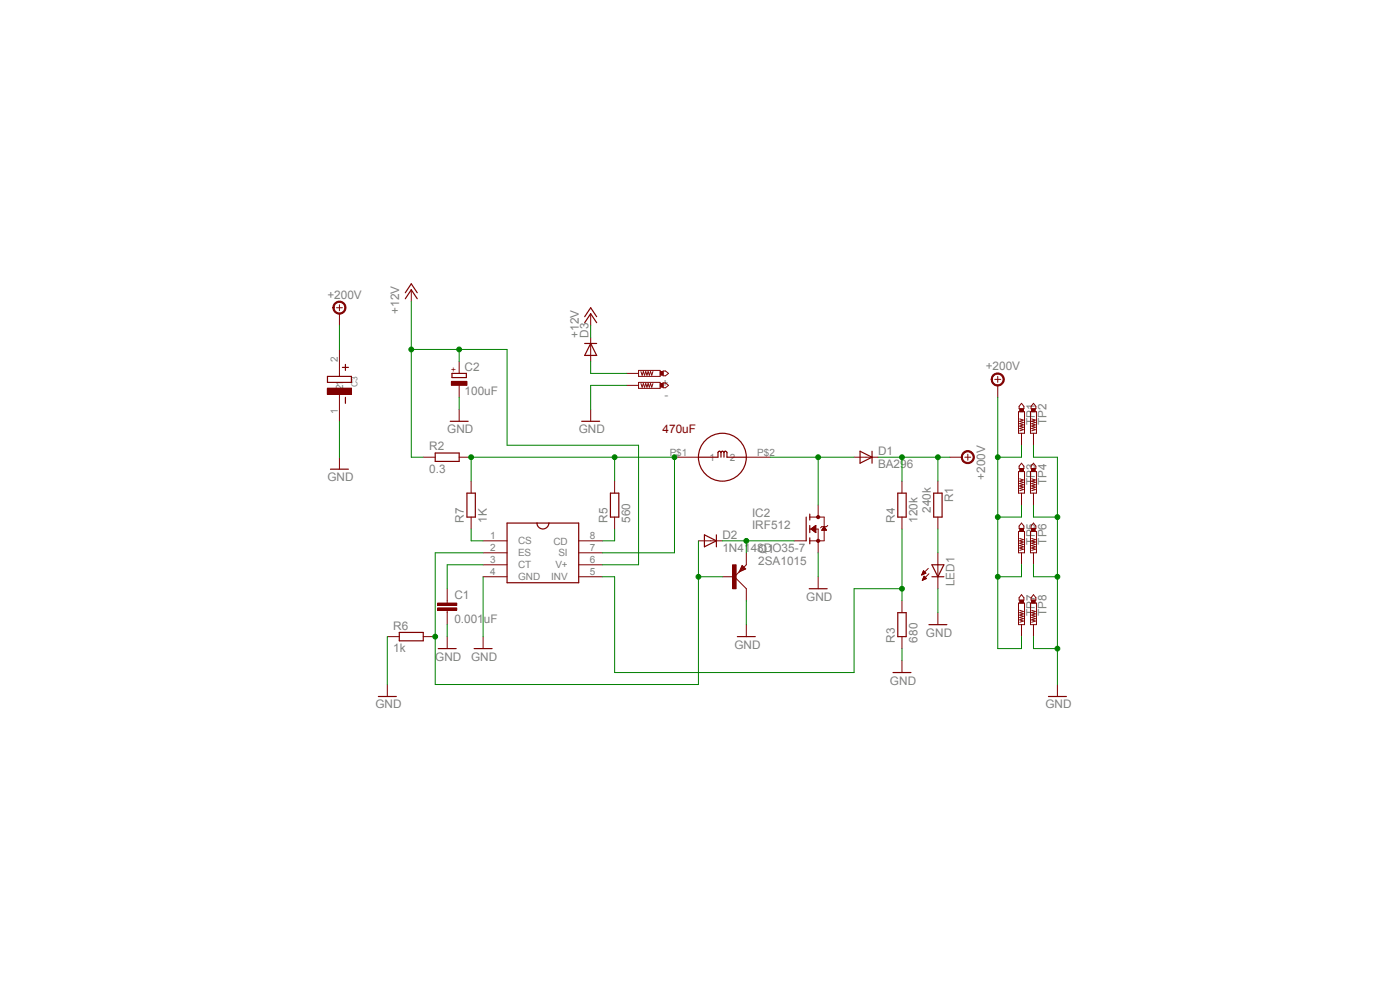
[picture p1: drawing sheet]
<svg xmlns="http://www.w3.org/2000/svg" width="297mm" height="210mm" viewBox="0 0 297 210" stroke-linecap="round" stroke-linejoin="round" font-family="sans-serif">
<path d="M171 109.7v5M171.8 109.1v1.2M171.8 111.5v1.5M171.8 114.1v1.3M80.3 147.7h3.8" fill="none" stroke="#800000" stroke-width=".25"/>
<path d="M171.8 112.2h1.8v2.5M171.8 109.7h3v5h-3M175.6 111.5l-.3 .2h-1l-.2 .3M82.2 145.2v2.5" fill="none" stroke="#800000" stroke-width=".21"/>
<circle cx="173.6" cy="114.7" r=".33" fill="#800000"/>
<circle cx="173.6" cy="114.7" r=".33" fill="none" stroke="#800000" stroke-width=".21"/>
<circle cx="173.6" cy="109.7" r=".33" fill="#800000"/>
<g fill="none" stroke="#800000" stroke-width=".21">
<path d="M204.7 97h1.3M205.3 96.4v1.2M99.9 102.1v2.5M99.9 109.7v2.5M130.4 102.1v2.5M130.4 109.7v2.5M168.5 114.7h2.5M172.1 112.3h1M172.1 112.1h1M172.2 112.4h.9M172.2 112.1h.9M172.3 112.4h.8"/>
<path d="M172.3 112h.8M172.5 111.9h.6M172.5 112.5h.6M172.6 111.8h.5M172.6 112.6h.5M172.7 111.7h.4M172.7 112.7h.4M172.8 112.8h.3M172.8 111.6h.3M172.9 112.9h.2M172.9 111.5h.2M173.1 111.5l-1.1 .7 1.1 .8"/>
<path d="M173.1 111.5v1.5M173.1 112.9h.1M173.1 111.5h.1M173.6 107.1v2.6M173.6 114.7v2.6M174.3 112.4h1M174.4 112.4h.9M174.5 112.3h.7M174.5 112.1h.6M174.6 112.1h.5M174.6 112h.4M174.7 111.9h.3"/>
<path d="M174.8 111.8h.1M174.8 111.7l.5 .8h-1zM174.8 111.7h.1M191.3 102.1v2.5M191.3 109.7v2.5M82.2 135h2.5M89.8 135h2.5M191.3 127.4v2.6M191.3 135v2.6"/>
<circle cx="173.6" cy="109.7" r=".33"/>
</g>
<path d="M99.1 104.6h1.7v5.1h-1.7zM129.5 104.6h1.8v5.1h-1.8zM190.5 104.6h1.7v5.1h-1.7zM84.7 134.2h5.1v1.7h-5.1zM190.5 130h1.7v5h-1.7z" fill="none" stroke="#800000" stroke-width=".25"/>
<path d="M204.2 96.1a1.4 1.4 0 0 1 2.3 .1 1.4 1.4 0 0 1-.7 2.1 1.4 1.4 0 0 1-1.9-1.3h.3a1.15 1.15 0 0 1 1.6-1 1.15 1.15 0 0 1 .2 1.9 1.15 1.15 0 0 1-1.8-.5v-.4h-.3z" fill-rule="evenodd" fill="#800000"/>
<path d="M201.5 97h2.5M204.2 96.1a1.4 1.4 0 0 1 2.3 .1 1.4 1.4 0 0 1-.7 2.1 1.4 1.4 0 0 1-1.9-1.3h.3a1.15 1.15 0 0 1 1.6-1 1.15 1.15 0 0 1 .2 1.9 1.15 1.15 0 0 1-1.8-.5v-.4h-.3zM157.4 119.9l.8 .8-1.4 .6zM158.3 119.8l-2.5 2.5 2.5 2.6M173.6 122.3v2.6M191.3 140.1v2.6" fill="none" stroke="#800000" stroke-width=".21"/>
<path d="M157.4 120.2l.5 .5-.8 .4zM157.4 120.4l.3 .3M171.7 124.9h3.8M189.4 142.7h3.9" fill="none" stroke="#800000" stroke-width=".25"/>
<path d="M155.4 119.8h.8v5.1h-.8z" fill-rule="evenodd" fill="#800000"/>
<g fill="none" stroke="#800000" stroke-width=".21">
<path d="M87.2 61.5v2.5M89.8 97h2.5M97.4 97h2.5M148.2 114.7h5M155.4 119.8h.8v5.1h-.8zM158.3 117.3v2.5M94.9 127.4v.5M94.9 129.5v.5M94.9 135v2.6M102.5 135v2.6M153.2 122.3h2.6M158.3 124.9v2.5"/>
<path d="M158.3 132.5v2.5"/>
</g>
<path d="M86 63.4l1.2-1.9 1.3 1.9M86 62.1l1.2-1.9 1.3 1.9M92.3 96.1h5.1v1.8h-5.1zM149.4 113.5l2.6 1.2-2.6 1.3zM152 113.5v2.5M93 137.6h3.8M100.6 137.6h3.8M156.4 135h3.8" fill="none" stroke="#800000" stroke-width=".25"/>
<path d="M92.8 128.9h4.1v.6h-4.1z" fill-rule="evenodd" fill="#800000"/>
<path d="M92.8 128.9h4.1v.6h-4.1z" fill="none" stroke="#800000" stroke-width=".21"/>
<path d="M92.8 127.9h4.1v.5h-4.1z" fill-rule="evenodd" fill="#800000"/>
<g fill="none" stroke="#800000" stroke-width=".21">
<path d="M71.4 65.3h1.2M72 64.6v1.3M125.3 66.5v2.6M125.3 86.8v2.6M143.1 97h5.1M158.3 97h5.1M181.2 97h5.1M102.5 114.7h5.1M102.5 117.3h5.1M102.5 119.8h5.1M122.8 114.7h5M122.8 117.3h5"/>
<path d="M122.8 119.8h5M92.8 127.9h4.1v.5h-4.1zM94.9 124.9v2.5M94.9 130v2.5M102.5 122.3h5.1M122.8 122.3h5"/>
</g>
<g fill="none" stroke="#800000" stroke-width=".25">
<path d="M124 68.5l1.3-2 1.3 2M124 67.2l1.3-1.9 1.3 1.9M123.4 89.4h3.8M153 96l-.1-.1a.31 .31 0 0 0-.3-.2 .31 .31 0 0 0-.3 .3v1h-4.1M153 96v-.1a.31 .31 0 0 1 .3-.2 .31 .31 0 0 1 .3 .3M153 96v1M153.6 96v-.1a.31 .31 0 0 1 .4-.2 .31 .31 0 0 1 .2 .3v1h4.1M153.6 96v1M182.5 95.7l2.5 1.3-2.5 1.3zM185 95.7v2.6M107.6 111h15.2v12.6h-15.2zM113.9 111a1.27 1.27 0 0 0 1.3 1.2 1.27 1.27 0 0 0 1.3-1.2"/>
<circle cx="153.2" cy="97" r="5.1"/>
</g>
<path d="M71 64.3a1.4 1.4 0 0 1 2.2 .2 1.4 1.4 0 0 1-.8 2.1 1.4 1.4 0 0 1-1.8-1.3h.3a1.13 1.13 0 0 1 1.5-1.1 1.13 1.13 0 0 1 .4 1.8 1.13 1.13 0 0 1-1.8-.3l-.1-.4h-.3z" fill-rule="evenodd" fill="#800000"/>
<path d="M71 64.3a1.4 1.4 0 0 1 2.2 .2 1.4 1.4 0 0 1-.8 2.1 1.4 1.4 0 0 1-1.8-1.3h.3a1.13 1.13 0 0 1 1.5-1.1 1.13 1.13 0 0 1 .4 1.8 1.13 1.13 0 0 1-1.8-.3l-.1-.4h-.3zM72 66.5v2.6M211.7 79.8v1.3M72 97v2.5M211 80.5h1.3" fill="none" stroke="#800000" stroke-width=".21"/>
<path d="M70.1 99.5h3.8" fill="none" stroke="#800000" stroke-width=".25"/>
<path d="M210.6 79.6a1.41 1.41 0 0 1 2.2 0 1.41 1.41 0 0 1-.7 2.2 1.41 1.41 0 0 1-1.8-1.3h.2a1.15 1.15 0 0 1 1.7-.9 1.15 1.15 0 0 1 .2 1.9 1.15 1.15 0 0 1-1.8-.6l-.1-.4h-.2z" fill-rule="evenodd" fill="#800000"/>
<path d="M125.3 71.6v5.1M210.6 79.6a1.41 1.41 0 0 1 2.2 0 1.41 1.41 0 0 1-.7 2.2 1.41 1.41 0 0 1-1.8-1.3h.2a1.15 1.15 0 0 1 1.7-.9 1.15 1.15 0 0 1 .2 1.9 1.15 1.15 0 0 1-1.8-.6l-.1-.4h-.2zM211.7 81.7v2.6M216.1 87.3h1.2v4.6h-1.2zM216.3 88.9l.8 .2-.8 .3 .8 .2-.8 .3 .8 .2-.8 .3 .8 .2-.8 .3 .8 .2-.8 .3M216.7 85.6l.5 .6v.5h-1v-.5zM224.3 145.2v2.5" fill="none" stroke="#800000" stroke-width=".21"/>
<path d="M124 72.9h2.6M125.3 72.9l1.3 2.5h-2.6zM222.4 147.7h3.8" fill="none" stroke="#800000" stroke-width=".25"/>
<path d="M216.3 86.7h.8v.6h-.8z" fill-rule="evenodd" fill="#800000"/>
<path d="M216.3 86.7h.8v.6h-.8zM216.7 91.9v2.5M218.6 87.3h1.3v4.6h-1.3zM218.9 88.9l.7 .2-.7 .3 .7 .2-.7 .3 .7 .2-.7 .3 .7 .2-.7 .3 .7 .2-.7 .3M219.2 85.6l.6 .6v.5h-1.1v-.5z" fill="none" stroke="#800000" stroke-width=".21"/>
<path d="M218.9 86.7h.7v.6h-.7z" fill-rule="evenodd" fill="#800000"/>
<path d="M216.7 98.3l.5 .6v.5h-1v-.5zM218.9 86.7h.7v.6h-.7zM219.2 91.9v2.5M216.1 100h1.2v4.6h-1.2zM216.3 101.6l.8 .2-.8 .3 .8 .2-.8 .3 .8 .2-.8 .3 .8 .2-.8 .3 .8 .2-.8 .3" fill="none" stroke="#800000" stroke-width=".21"/>
<path d="M216.3 99.4h.8v.6h-.8z" fill-rule="evenodd" fill="#800000"/>
<path d="M216.3 99.4h.8v.6h-.8zM219.2 98.3l.6 .6v.5h-1.1v-.5zM216.7 104.6v2.5M218.6 100h1.3v4.6h-1.3zM218.9 101.6l.7 .2-.7 .3 .7 .2-.7 .3 .7 .2-.7 .3 .7 .2-.7 .3 .7 .2-.7 .3" fill="none" stroke="#800000" stroke-width=".21"/>
<path d="M218.9 99.4h.7v.6h-.7z" fill-rule="evenodd" fill="#800000"/>
<path d="M218.9 99.4h.7v.6h-.7zM216.1 112.7h1.2v4.6h-1.2zM216.3 114.2l.8 .3-.8 .2 .8 .3-.8 .2 .8 .3-.8 .2 .8 .3-.8 .2 .8 .3-.8 .3M216.7 111l.5 .6v.5h-1v-.5zM219.2 104.6v2.5" fill="none" stroke="#800000" stroke-width=".21"/>
<path d="M216.3 112.1h.8v.6h-.8z" fill-rule="evenodd" fill="#800000"/>
<path d="M216.3 112.1h.8v.6h-.8zM216.7 117.3v2.5M218.6 112.7h1.3v4.6h-1.3zM218.9 114.2l.7 .3-.7 .2 .7 .3-.7 .2 .7 .3-.7 .2 .7 .3-.7 .2 .7 .3-.7 .3M219.2 111l.6 .6v.5h-1.1v-.5z" fill="none" stroke="#800000" stroke-width=".21"/>
<path d="M218.9 112.1h.7v.6h-.7z" fill-rule="evenodd" fill="#800000"/>
<path d="M218.9 112.1h.7v.6h-.7zM219.2 117.3v2.5M216.1 127.9h1.2v4.6h-1.2zM216.3 129.5l.8 .2-.8 .3 .8 .2-.8 .3 .8 .2-.8 .3 .8 .2-.8 .3 .8 .2-.8 .3M216.7 126.2l.5 .6v.5h-1v-.5z" fill="none" stroke="#800000" stroke-width=".21"/>
<path d="M216.3 127.3h.8v.6h-.8z" fill-rule="evenodd" fill="#800000"/>
<path d="M216.3 127.3h.8v.6h-.8zM216.7 132.5v2.5M218.6 127.9h1.3v4.6h-1.3zM218.9 129.5l.7 .2-.7 .3 .7 .2-.7 .3 .7 .2-.7 .3 .7 .2-.7 .3 .7 .2-.7 .3M219.2 126.2l.6 .6v.5h-1.1v-.5z" fill="none" stroke="#800000" stroke-width=".21"/>
<path d="M218.9 127.3h.7v.6h-.7z" fill-rule="evenodd" fill="#800000"/>
<g fill="none" stroke="#800000" stroke-width=".21">
<path d="M135.5 78.6h4.5v1.2h-4.5zM136 78.8l.2 .8 .3-.8 .2 .8 .3-.8 .2 .8 .3-.8 .3 .8 .2-.8 .3 .8 .2-.8M140.7 78.7h.5l.6 .5-.6 .5h-.5zM199 102.1v2.5M199 109.7v2.5M199 117.3v7.6M195.5 121.9h.1M195.6 121.8h.2M195.6 121.8h.4M195.7 121.7h.6M195.7 123.1h.1M195.7 121.6h.7"/>
<path d="M195.7 123h.2M195.7 121.5h.6M195.7 122.9h.4M195.8 121.4h.4M195.8 121.3h.3M195.8 122.8h.5M195.8 121.2h.2M195.8 122.7h.7M195.9 121.1h.1M195.9 122.6h.5M195.9 122.6h.4M195.9 121.1l.5 .5-.9 .4z"/>
<path d="M195.9 122.5h.4M196 122.4h.2M196 122.3h.1M196 122.2l.6 .5-.9 .4zM196.9 120.6l-1.4 1.4M197.1 121.7l-1.4 1.4M199 130v2.5M218.9 127.3h.7v.6h-.7zM219.2 132.5v2.5"/>
</g>
<path d="M197.7 119.8h2.5l-1.2 2.5zM198.1 104.6h1.8v5.1h-1.8zM197.1 132.5h3.8M197.7 122.3h2.5" fill="none" stroke="#800000" stroke-width=".25"/>
<path d="M140.1 78.8h.6v.8h-.6z" fill-rule="evenodd" fill="#800000"/>
<path d="M132.9 79.2h2.6M140.1 78.8h.6v.8h-.6zM135.5 81.1h4.5v1.3h-4.5zM136 81.4l.2 .7 .3-.7 .2 .7 .3-.7 .2 .7 .3-.7 .3 .7 .2-.7 .3 .7 .2-.7M140.7 81.2h.5l.6 .5-.6 .6h-.5z" fill="none" stroke="#800000" stroke-width=".21"/>
<path d="M140.1 81.4h.6v.7h-.6z" fill-rule="evenodd" fill="#800000"/>
<path d="M132.9 81.7h2.6M140.1 81.4h.6v.7h-.6z" fill="none" stroke="#800000" stroke-width=".21"/>
<path d="M95.9 79.2h3v.9h-3z" fill="none" stroke="#800000" stroke-width=".25"/>
<path d="M95.8 80.9h3.3v.8h-3.3z" fill-rule="evenodd" fill="#800000"/>
<path d="M72 74.1v5.1M97.4 76.7v2.5M72 84.3v5.1M95.8 80.9h3.3v.8h-3.3zM97.4 81.7v2.6M97.4 86.8v2.6" fill="none" stroke="#800000" stroke-width=".21"/>
<path d="M69.5 79.8h5v1.3h-5zM69.5 82.4h5v1.3h-5zM95.5 89.4h3.8" fill="none" stroke="#800000" stroke-width=".25"/>
<path d="M69.5 82.4h5v1.3h-5z" fill-rule="evenodd" fill="#800000"/>
<path d="M72 79.2v.6M69.5 82.4h5v1.3h-5zM72 83.7v.6" fill="none" stroke="#800000" stroke-width=".21"/>
<path d="M72.6 77.9h1.3M73.3 77.3v1.3M73.3 84.3v1.3" fill="none" stroke="#800000" stroke-width=".25"/>
<path d="M132.9 81.7h-7.6v5.1M219.2 94.4v2.6h5.1v48.2M173.6 117.3v5M219.2 107.1v2.6h5.1M219.2 119.8v2.5h5.1M82.2 135v10.2M94.9 132.5v2.5M102.5 122.3v12.7M158.3 127.4v5.1M191.3 137.6v2.5M219.2 135v2.6h5.1" fill="none" stroke="#008000" stroke-width=".21"/>
<circle cx="224.3" cy="122.3" r=".51" fill="#008000"/>
<circle cx="224.3" cy="122.3" r=".51" fill="none" stroke="#008000" stroke-width=".21"/>
<circle cx="224.3" cy="109.7" r=".51" fill="#008000"/>
<circle cx="224.3" cy="109.7" r=".51" fill="none" stroke="#008000" stroke-width=".21"/>
<circle cx="224.3" cy="137.6" r=".51" fill="#008000"/>
<g fill="none" stroke="#008000" stroke-width=".21">
<path d="M72 89.4v7.6M97.4 84.3v2.5M163.4 97h17.8M173.6 97v10.1M199 124.9v5.1"/>
<circle cx="224.3" cy="137.6" r=".51"/>
</g>
<circle cx="173.6" cy="97" r=".51" fill="#008000"/>
<g fill="none" stroke="#008000" stroke-width=".21">
<path d="M186.3 97h12.7M191.3 97v5.1"/>
<circle cx="173.6" cy="97" r=".51"/>
</g>
<circle cx="191.3" cy="97" r=".51" fill="#008000"/>
<g fill="none" stroke="#008000" stroke-width=".21">
<path d="M201.5 97h-2.5v5.1"/>
<circle cx="191.3" cy="97" r=".51"/>
</g>
<circle cx="199" cy="97" r=".51" fill="#008000"/>
<g fill="none" stroke="#008000" stroke-width=".21">
<path d="M211.7 84.3v53.3h5v-2.6M216.7 94.4v2.6h-5M216.7 107.1v2.6h-5M216.7 119.8v2.5h-5"/>
<circle cx="199" cy="97" r=".51"/>
</g>
<circle cx="211.7" cy="97" r=".51" fill="#008000"/>
<circle cx="211.7" cy="97" r=".51" fill="none" stroke="#008000" stroke-width=".21"/>
<circle cx="211.7" cy="109.7" r=".51" fill="#008000"/>
<circle cx="211.7" cy="109.7" r=".51" fill="none" stroke="#008000" stroke-width=".21"/>
<circle cx="211.7" cy="122.3" r=".51" fill="#008000"/>
<g fill="none" stroke="#008000" stroke-width=".21">
<path d="M72 69.1v5M191.3 112.2v15.2M127.8 122.3h2.6v20.4h50.8v-17.8h10.1"/>
<circle cx="211.7" cy="122.3" r=".51"/>
</g>
<circle cx="191.3" cy="124.9" r=".51" fill="#008000"/>
<g fill="none" stroke="#008000" stroke-width=".21">
<path d="M153.2 114.7h15.3M158.3 114.7v2.6"/>
<circle cx="191.3" cy="124.9" r=".51"/>
</g>
<circle cx="158.3" cy="114.7" r=".51" fill="#008000"/>
<g fill="none" stroke="#008000" stroke-width=".21">
<path d="M148.2 114.7v30.5h-55.9v-27.9h10.2M148.2 122.3h5"/>
<circle cx="158.3" cy="114.7" r=".51"/>
</g>
<circle cx="92.3" cy="135" r=".51" fill="#008000"/>
<circle cx="92.3" cy="135" r=".51" fill="none" stroke="#008000" stroke-width=".21"/>
<circle cx="148.2" cy="122.3" r=".51" fill="#008000"/>
<g fill="none" stroke="#008000" stroke-width=".21">
<path d="M130.4 97v5.1M99.9 102.1v-5.1h43.2v20.3h-15.3M102.5 119.8h-7.6v5.1"/>
<circle cx="148.2" cy="122.3" r=".51"/>
</g>
<circle cx="130.4" cy="97" r=".51" fill="#008000"/>
<circle cx="130.4" cy="97" r=".51" fill="none" stroke="#008000" stroke-width=".21"/>
<circle cx="99.9" cy="97" r=".51" fill="#008000"/>
<circle cx="99.9" cy="97" r=".51" fill="none" stroke="#008000" stroke-width=".21"/>
<circle cx="143.1" cy="97" r=".51" fill="#008000"/>
<g fill="none" stroke="#008000" stroke-width=".21">
<path d="M87.2 64v33h2.6M87.2 74.1h10.2v2.6M99.9 112.2v2.5h2.6M130.4 112.2v2.5h-2.6"/>
<circle cx="143.1" cy="97" r=".51"/>
</g>
<circle cx="87.2" cy="74.1" r=".51" fill="#008000"/>
<g fill="none" stroke="#008000" stroke-width=".21">
<path d="M97.4 74.1h10.2v20.3h27.9v25.4h-7.7"/>
<circle cx="87.2" cy="74.1" r=".51"/>
</g>
<circle cx="97.4" cy="74.1" r=".51" fill="#008000"/>
<g fill="none" stroke="#008000" stroke-width=".21">
<path d="M125.3 69.1v2.5M125.3 76.7v2.5h7.6M199 112.2v5.1"/>
<circle cx="97.4" cy="74.1" r=".51"/>
</g>
<g font-size="2.5" fill="#808080">
<text x="69.5" y="63.4">+200V</text>
<text x="84.7" y="66.5" transform="rotate(-90 84.7 66.5)">+12V</text>
<text x="122.8" y="71.6" transform="rotate(-90 122.8 71.6)">+12V</text>
<text x="124.8" y="71.6" transform="rotate(-90 124.8 71.6)">D3</text>
<text x="98.6" y="83.8">100uF</text>
<text x="98.6" y="78.7">C2</text>
<text x="140.4" y="82">+</text>
<text x="209.1" y="78.6">+200V</text>
<text x="141" y="84.5">-</text>
<text x="91.1" y="95.5">R2</text>
<text x="94.9" y="91.9">GND</text>
<text x="122.8" y="91.9">GND</text>
<text x="219.5" y="90.1" transform="rotate(-90 219.5 90.1)">TP1</text>
<text x="222" y="90.1" transform="rotate(-90 222 90.1)">TP2</text>
<text x="91.1" y="100.3">0.3</text>
<text x="186.3" y="99.3">BA296</text>
<text x="186.3" y="96.5">D1</text>
<text x="209" y="101.7" transform="rotate(-90 209 101.7)">+200V</text>
<text x="69.5" y="102.1">GND</text>
<text x="202.2" y="106.6" transform="rotate(-90 202.2 106.6)">R1</text>
<text x="219.5" y="102.8" transform="rotate(-90 219.5 102.8)">TP3</text>
<text x="222" y="102.8" transform="rotate(-90 222 102.8)">TP4</text>
<text x="98.4" y="111" transform="rotate(-90 98.4 111)">R7</text>
<text x="103.3" y="111" transform="rotate(-90 103.3 111)">1K</text>
<text x="128.9" y="111" transform="rotate(-90 128.9 111)">R5</text>
<text x="133.7" y="111" transform="rotate(-90 133.7 111)">560</text>
<text x="159.6" y="109.7">IC2</text>
<text x="159.6" y="112.2">IRF512</text>
<text x="189.8" y="111" transform="rotate(-90 189.8 111)">R4</text>
<text x="194.6" y="111" transform="rotate(-90 194.6 111)">120k</text>
<text x="197.4" y="108.8" transform="rotate(-90 197.4 108.8)">240k</text>
<text x="153.2" y="114.3">D2</text>
<text x="153.2" y="117.1">1N4148DO35-7</text>
<text x="160.9" y="119.8">2SA1015</text>
<text x="160.9" y="117.3">Q1</text>
<text x="219.5" y="115.5" transform="rotate(-90 219.5 115.5)">TP5</text>
<text x="222" y="115.5" transform="rotate(-90 222 115.5)">TP6</text>
<text x="202.5" y="124.4" transform="rotate(-90 202.5 124.4)">LED1</text>
<text x="96.4" y="127">C1</text>
<text x="171" y="127.4">GND</text>
<text x="219.5" y="130.7" transform="rotate(-90 219.5 130.7)">TP7</text>
<text x="222" y="130.7" transform="rotate(-90 222 130.7)">TP8</text>
<text x="83.4" y="133.6">R6</text>
<text x="96.4" y="132.1">0.001uF</text>
<text x="155.8" y="137.6">GND</text>
<text x="189.8" y="136.3" transform="rotate(-90 189.8 136.3)">R3</text>
<text x="194.6" y="136.3" transform="rotate(-90 194.6 136.3)">680</text>
<text x="196.4" y="135">GND</text>
<text x="83.4" y="138.3">1k</text>
<text x="92.3" y="140.1">GND</text>
<text x="99.9" y="140.1">GND</text>
<text x="188.8" y="145.2">GND</text>
<text x="79.6" y="150.3">GND</text>
<text x="221.8" y="150.3">GND</text>
</g>
<text font-size="2.5" fill="#800000" x="140.5" y="91.9">470uF</text>
<g font-size="2.1" fill="#808080">
<text x="71.7" y="76.9" transform="rotate(-90 71.7 76.9)">2</text>
<text x="72.8" y="82.7" transform="rotate(-90 72.8 82.7)">21</text>
<text x="71.7" y="87.8" transform="rotate(-90 71.7 87.8)">1</text>
<text x="142.1" y="96.6">P$1</text>
<text x="150.5" y="97.7">1</text>
<text x="154.8" y="97.7">2</text>
<text x="160.7" y="96.6">P$2</text>
<text x="104" y="114.4">1</text>
<text x="104" y="116.9">2</text>
<text x="104" y="119.5">3</text>
<text x="109.9" y="115.5">CS</text>
<text x="109.9" y="118">ES</text>
<text x="117.4" y="115.5">CD</text>
<text x="118.4" y="118">SI</text>
<text x="125.1" y="119.5">6</text>
<text x="125.1" y="116.9">7</text>
<text x="125.1" y="114.4">8</text>
<text x="104" y="122">4</text>
<text x="109.9" y="120.6">CT</text>
<text x="109.9" y="123.1">GND</text>
<text x="116.9" y="123.1">INV</text>
<text x="117.8" y="120.6">V+</text>
<text x="125.1" y="122">5</text>
</g>
<text font-size="1.8" fill="#808080" x="75.8" y="82.1" transform="rotate(-90 75.8 82.1)">C3</text>
<text font-size="1.8" fill="#800000" x="96.8" y="78.8" transform="rotate(-90 96.8 78.8)">+</text>
</svg>
